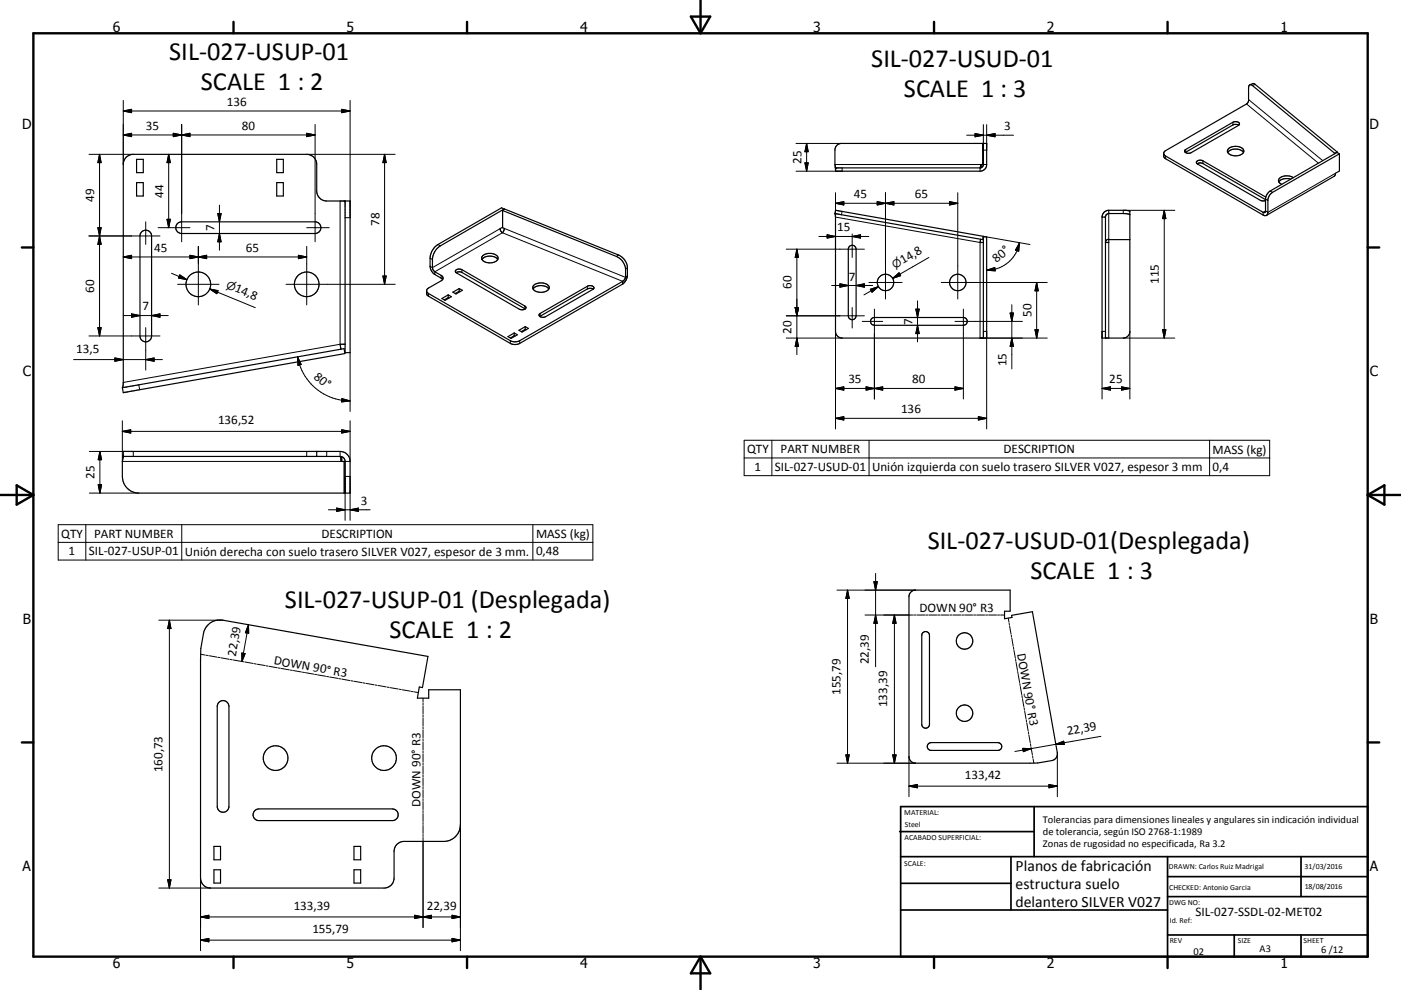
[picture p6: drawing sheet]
<svg xmlns="http://www.w3.org/2000/svg" width="420mm" height="297mm" viewBox="0 0 420 297" stroke-linecap="round" stroke-linejoin="round" font-family="sans-serif">
<g fill="none" stroke="#000" stroke-width=".36">
<path d="M371.4 37.6l-.9-.3-.9 .2-14.2 8.2M374.7 25.4l-.3 .7-.1 4.2-.5 .8-24.3 14.1-.6 .7v.9l.6 .8 29.2 16.9a.87 .87 0 0 0 1 .1 .87 .87 0 0 0 .4-.9v-3.8a3.2 3.2 0 0 1 1.4-2.2l20.1-11.5M374.7 25.4l1-.3 .6 .2 24.6 20.3M374.7 25.4l.6 .1 24.8 20.5M40.9 47.8h2.1v4h-2.1zM40.9 54.8h2.1v4h-2.1zM83 47.8h1.9v4h-1.9zM83 54.8h1.9v4h-1.9zM250.4 50.1l.1 1.3h43.3a1.97 1.97 0 0 0 2-2v-6.4h-43.5a1.97 1.97 0 0 0-2 2l.2 5.3M250.5 50.3v.1M250.5 50.4v.1M250.5 50.4h43.3"/>
<path d="M294.2 49.4l-.1 .9M294.6 43v6.4M294.8 49.4h-.8l-.2 1M294.8 43v6.4M294.8 49.4l-.2 .6-.8 .4M348.9 46.1l.6 .7 29.5 17 .4-.5 .1-4.2M355.3 45l14.3-8.3a1.12 1.12 0 0 1 1.2-.3 1.12 1.12 0 0 1 .7 1l-14.4 8.4a1.15 1.15 0 0 1-1.9-.7zM358.9 49.1a1.79 1.79 0 0 1 1.8 0l18.7 10.8M368.1 45.7a3.3 3.3 0 0 1 4.7 0M368.3 44.7a3.2 3.2 0 0 1 4.6 .4 1.78 1.78 0 0 1-2.1 1.6 2.13 2.13 0 0 1-2.8-1.6zM379.5 59.1l-18.8-10.8a1.15 1.15 0 0 0-2 .6l19.2 11.2 .6 .2 .9-.1M383.4 54.6l.9 .7"/>
<path d="M387 53.7a3.3 3.3 0 0 0-3.6 .9M387.7 53.3a3.2 3.2 0 0 0-4.4 .6l.1 .7M400.1 46v.2M400.9 45.6v.2M400.9 45.6l-.8 .4M401.6 46.2l-.7-.5-20.1 11.6-.9 .9-.4 .9M401.6 46.2v5.1l-1.2 .7-.3 .8-20.4 11.8M42.7 69.4a1.76 1.76 0 0 1 2.7 1.4v30a1.74 1.74 0 0 1-1.7 1.8 1.74 1.74 0 0 1-1.7-1.8v-30l.1-.6zM53.3 67l1.2-.4h40a1.75 1.75 0 0 1 1.7 1.7 1.75 1.75 0 0 1-1.7 1.8h-40a1.75 1.75 0 0 1-1.7-1.2 1.75 1.75 0 0 1 .5-1.9zM103.5 60.3v45.5h1.5v-45.5h-7.1a3 3 0 0 1-2.9-3v-8a2.95 2.95 0 0 0-3-3h-52a2.96 2.96 0 0 0-3 3v65.4l-.2 1.6M144.5 77.9a3.2 3.2 0 0 1 4.7 0M144.5 77.9a3.3 3.3 0 0 0 4.7 0"/>
<path d="M144.5 77.9a1.45 1.45 0 0 1 1.6-1.8 2.55 2.55 0 0 1 3.2 1.3l-.1 .5M150.7 63.2l.5-.5 34.2 13.8a4.5 4.5 0 0 1 2.7 3.8v2.5M150.7 63.2l34.1 13.7a4.7 4.7 0 0 1 2.7 3.9v2.4M150.7 63.2v5.1l.5 .2-.4 1.2a.98 .98 0 0 1-.9-1.1l.8-.4M151.1 62.7l-19.1 11.1a5.1 5.1 0 0 0-2.3 4.1l.1 3 .6 .6 1.8 1.1a.87 .87 0 0 1 .6 .8 .87 .87 0 0 1-.6 .9l-4.1 2.4-.2 1.4 .2 .5 24.9 14.4a3.2 3.2 0 0 0 2.8 0l30.9-17.8M151.1 62.7l-.7-.4-19.1 11.1a5.1 5.1 0 0 0-2.4 4v2.5a3.1 3.1 0 0 0 1.5 2.4l2.3 1.6M151.1 62.7v.1M250.3 64.1h.1M250.3 64.1l.2 35.3a2.02 2.02 0 0 0 2 2h43.3v-30.3h-1v30.3M250.5 63.1l44.3 7.8-.2 1-43.8-7.7-.5-.1zM254.8 73.8a1.17 1.17 0 0 1 1.2-.1 1.17 1.17 0 0 1 .7 1.1v19.9a1.17 1.17 0 0 1-1.2 1.2 1.17 1.17 0 0 1-1.2-1.2v-19.9zM294 71.8l-.2 .9h1"/>
<path d="M330.4 65.1h1M331.4 65.1v36.3M331.6 72.1l.8-.3v.9h-1zM332.4 64.1h5l1.3 .3M332.4 63.1v1M332.4 71.9h6.3M332.4 64.1a1.04 1.04 0 0 0-1 1M338.7 63.4l-1.3-.3h-5.2l-.9 .4a2.09 2.09 0 0 0-.9 1.6M338.7 63.4h.1M338.7 64.4h.1M338.7 63.4v36a2.01 2.01 0 0 1-1.9 2h-6.4v-36.3M132.5 89.6l1.9-1.1 .9 .5-1.9 1.1z"/>
<path d="M134.4 89.3l-1.2 .7M134.4 88.5v.8M134.4 89.3l.2 .1M135.8 87.7l1.9-1.1 .9 .5-1.9 1.1zM136.6 81.2a1.62 1.62 0 0 1 1.9-.3l18.8 10.9a.6 .6 0 0 1 .4 .8 .6 .6 0 0 1-.8 .3l-1.2-.1-18.9-10.9-.2-.3zM136.7 81.8a1.79 1.79 0 0 1 1.8-.1l18.9 11M137.7 87.4l-1.2 .7M137.7 86.6v.8M137.7 87.4l.2 .1M154.2 99.9v.8M155.6 99.1l1.9-1.1 .9 .5-1.9 1.1zM157.5 98.8l-1.2 .7"/>
<path d="M157.5 98v.8M157.5 98.8l.2 .1M159.8 86.7a3.2 3.2 0 0 1 4.8 0M159.8 86.7a3.3 3.3 0 0 0 4.7 0M159.8 86.7a1.45 1.45 0 0 1 1.6-1.8 2.55 2.55 0 0 1 3.3 1.4l-.2 .4M161.7 94.3l14.4-8.4a1.15 1.15 0 0 1 1.9 .7l-14.4 8.4a1.15 1.15 0 0 1-1.2 .2 1.15 1.15 0 0 1-.7-.9zM177.8 86.8a1.71 1.71 0 0 0-1.7-.1l-14.3 8.2M186.7 84.4l-30.9 17.8a3.1 3.1 0 0 1-2.8 0l-24.5-14.1-.6-.8M186.7 84.4v.8M187.5 83.2l-.8 1.2M188.1 82.8l-.6 .4M188.1 82.8l-.6 1.5-.8 .9"/>
<path d="M261.4 95.5l.8-.2h26.6a1.17 1.17 0 0 1 1.2 1.1 1.17 1.17 0 0 1-1.2 1.2h-26.6a1.18 1.18 0 0 1-1.1-.8 1.18 1.18 0 0 1 .3-1.3zM36.7 116.3l66.5-11.7 .2 1.5-66.3 11.7zM36.7 116.3h.1M103.5 103.3h-1.5l.2 1.5M152.3 101l1.9-1.1 .9 .5-1.9 1.1zM154.2 100.7l-1.2 .7M154.2 100.7l.2 .1M36.9 137v.2M37 135.4h65a2.99 2.99 0 0 1 3 3v9.5h-63.4a5 5 0 0 1-4.9-5v-4.5zM37 136.9h65M37 136.9l-.1 .1M37 136.6l-.1 .1"/>
<path d="M95 135.4v1.5M102 136.9l.2 1.5h1.2M102 136.9a1.48 1.48 0 0 1 1.5 1.5M102.4 137l.1 1.4M103.2 138.4v9.5M103.5 138.4l-.1 9.5M273 177.8l.5-.5 1-.3h28.3v6.4h-1.6v2.2l2.2-.3-.1-.7 6.2-1.1 7.5 42.4a2.03 2.03 0 0 1-1.6 2.3l-4.3 .7-2.3 .1h-34.3a1.99 1.99 0 0 1-2-2v-48zM62.4 187.4a4.9 4.9 0 0 1 4.4-1.3l61.5 10.8-1.6 9.4-1-.2-.6 3.4h3.4v-2.6h9.5v40.5a5 5 0 0 1-5 5h-11.9a2.99 2.99 0 0 0-3 3v8a2.99 2.99 0 0 1-3 3h-52a2.99 2.99 0 0 1-3-3v-65.4a21.4 21.4 0 0 1 1.4-9.3zM276.6 189.9a1.15 1.15 0 0 1 1.3-.4 1.15 1.15 0 0 1 .8 1.1v26.7a1.16 1.16 0 0 1-1.2 1.2 1.16 1.16 0 0 1-1.1-1.2v-26.7zM65.6 210.8a1.75 1.75 0 0 1 1.9-.5 1.75 1.75 0 0 1 1.1 1.6v30a1.75 1.75 0 0 1-1.7 1.8 1.75 1.75 0 0 1-1.8-1.8v-30zM278.5 223l.7-.2h20a1.17 1.17 0 0 1 1.1 1.2 1.17 1.17 0 0 1-1.1 1.1h-20a1.17 1.17 0 0 1-1.1-.8 1.17 1.17 0 0 1 .4-1.3zM64.1 253.9h2v4h-2z"/>
<path d="M76.5 243.1l1.1-.4h40a1.75 1.75 0 0 1 1.8 1.7 1.75 1.75 0 0 1-1.8 1.8h-40a1.74 1.74 0 0 1-1.6-1.1 1.74 1.74 0 0 1 .5-2zM106.1 253.9h2v4h-2zM64.1 260.9h2v4h-2zM106.1 260.9h2v4h-2z"/>
<circle cx="59.5" cy="85.3" r="3.7"/>
<circle cx="92" cy="85.3" r="3.7"/>
<circle cx="265.5" cy="84.8" r="2.46"/>
<circle cx="287.1" cy="84.8" r="2.46"/>
<circle cx="289.2" cy="192.3" r="2.47"/>
<circle cx="289.2" cy="214" r="2.47"/>
<circle cx="82.6" cy="227.4" r="3.7"/>
<circle cx="115.1" cy="227.4" r="3.7"/>
</g>
<g fill="none" stroke="#000" stroke-width=".3">
<path d="M37 33.3h68M37 33.3l2.4-.5v1zM37 30.1v19.2M51.9 40l5 1v-1l-5 1zM54.5 37.3v35.2M92 40l2.5 .5-2.5 .5zM94.5 37.3v35.2M102.4 32.8l2.6 .5-2.6 .5zM105 30.1v35.2h-1.5M294.8 37.4v7.6h1v-7.6M369.6 36.7v.8M373.7 31.2l21.6 17.7"/>
<path d="M374.3 29.9l22.3 18.3M376.3 25.3l-.8 .4M26.7 46.3h13.3M29.8 46.3v54.5M29.8 46.3l.5 2.5h-1zM37 40.5l2.4-.5v1zM37 40.5h57.5M50.6 46.3l.5 2.5h-1zM50.6 46.3v22M92 46.3h26.5M115.3 46.3l.5 2.5h-1zM115.3 46.3v39"/>
<path d="M238.7 43h13.6M241.3 48.8h1l-.5 2.6zM241.8 43v8.4M241.8 43l.5 2.5h-1zM250.3 49.4h43.7M250.5 57.8v7.3l43.3 7.6v28.7h20.2M252.5 50.4v1h-13.8M265.5 57.8v31.9M287.1 57.8v31.9M289.8 40.6h14.1M292.3 40.1l2.5 .5-2.5 .4zM293.8 50.4v1"/>
<path d="M294.8 49.4h1M295.8 40.6l2.5-.5v.9zM349.5 46.8v.8M355.5 44.9v.8M360.7 48.3v.8M379.4 59.7l.7 .5M380.8 57.3l.7 .4M400.4 52l-20.3 11.7-.7-.4-.7 .4v.8M26.7 70.8h21.3M29.3 68.3h1l-.5 2.5zM29.8 70.8l.5 2.5h-1zM37 77.1l2.4-.5v1z"/>
<path d="M37 77.1h55M43.7 66.6v6.7M47.4 68.3h9.5M50.1 65.8h1l-.5 2.5zM56.9 76.6l5.1 1v-1l-5.1 1zM59.5 73.9v17.6M65.3 64.1h1l-.5 2.5zM65.8 61.5v13.6M65.8 70.1l.5 2.4h-1zM89.5 76.6l2.5 .5-2.5 .5zM92 73.9v17.6M92 68.3h6.7"/>
<path d="M102 60.3v43l-65 11.4M128.9 77.4l.8 .5M131.3 73.4l.7 .4M149.9 68.6l-20.2 11.7-.8-.4M151.2 68.5l36.3 14.7M185.4 76.5l-.6 .4M235.7 74.8h23.5M238.9 74.8v31.6M238.9 74.8l.5 2.4h-1zM245.5 70.9h15M248 70.4l2.5 .5-2.5 .5zM250.5 61l2.5-.5v1z"/>
<path d="M250.5 61h36.6M252.4 63.4l-.1 1M255.5 70.2v7M255.5 70.9l2.5-.5v1zM263 60.5v1l5-1v1zM278.5 77.2l-10.9 6.3M284.7 60.5l2.4 .5-2.4 .5zM294.8 70.9l14 2.5M305.7 72.8a9.9 9.9 0 0 1-2.9 5.4l-2.4 1.8a10.5 10.5 0 0 1-4.6 1.1M305.7 72.8l-.3 2.6-1-.3zM332.4 64.1v7.7M332.4 72.7v28.7"/>
<path d="M349.1 63.1v38.3M349.1 63.1l.4 2.5h-1zM352.2 63.1h-15.4v1M29.3 98.3h1l-.5 2.5zM37 94.7h13.4M39.4 94.2l2.6 .5-2.6 .5zM43.7 98.3v12.8M45.4 94.7l2.6-.5v1zM51.4 82l4.6 1.9M53.2 85.3h12.5M53.9 82.5l2.1 1.4-2.5-.5zM62.9 86.7l2.3 1"/>
<path d="M62.9 86.7l2.5 .5-.4 .9zM62.9 86.7l13.6 5.6M85.8 85.3h32.7M114.8 82.8h1l-.5 2.5zM128.5 88.1v.8M130.4 82.3v-.8l20.2-11.7 36.1 14.6M132.2 82.6v.8M138.5 80.9v.8M157.3 91.8v.8M161.9 94v.9M176.1 85.9v.8M188.1 80.3l-.6 .5"/>
<path d="M235.7 94.7h23.5M238.4 92.3h1l-.5 2.4zM249.3 85.7h12.3M250.5 99.4v29.3M251.8 85.1l2.5 .6-2.5 .5zM255.5 92.3v6.1M256.7 85.7l2.5-.6v1.1zM258.5 96.4h6.1M260.5 84.7h10M260.9 86.8l2.4-.8-1.9 1.7zM262.2 92.7v27M263.3 86l-4.3 2.5"/>
<path d="M267.6 83.5l1.9-1.7 .5 .9zM269.8 82.3l-2.2 1.2M274.6 92.7h1l-.5 2.6zM275.1 90.2v12.4M275.1 97.6l.5 2.5h-1zM282.2 84.7h31.8M286.3 96.4h20.2M288.8 92.7v27M294.8 99.4h1v29.3M295.8 81.1l2.4-.8 .2 1zM302.8 93.9h1l-.4 2.5zM303.4 91.4v19.3"/>
<path d="M310.3 98.9h1l-.5 2.5zM310.8 84.7v16.7M310.8 84.7l.5 2.6h-1zM331.4 99.4h-1v20.3M338.7 99.4v20.3M348.5 98.9h1l-.4 2.5zM22.1 107.9h26.6M26.7 100.8h21.3M34.4 107.4l2.6 .5-2.6 .5zM41.6 115.4l.3 1.5M43.7 107.9l2.5-.5v1zM89.2 107.1a16 16 0 0 0 15.8 13.2"/>
<path d="M89.2 107.1l1.1 2.3-1 .2zM102.5 119.6l2.5 .7-2.6 .3zM105 105.8v17.6M153 102.2v.8M155.8 102.2v.8M235.7 101.4h16.8M238.9 101.4l.5 2.5h-1zM250.5 116.5l2.5-.4v.9zM250.5 116.5h38.3M259.7 116.1l2.5 .4-2.5 .5zM262.2 116.5l2.4-.4v.9zM286.3 116.1l2.5 .4-2.5 .5z"/>
<path d="M303.4 101.4l.4 2.5h-1zM330.4 116.5h8.3M330.4 116.5l2.5-.4v.9zM336.3 116.1l2.4 .4-2.4 .5zM336.8 101.4h15.4M26.8 135.4h13.2v1.5M29.9 135.4v12.5M29.9 135.4l.6 2.5h-1.1zM36.7 126.2v12.2h65.5M36.7 129.4h68.3M36.7 129.4l2.5-.5v1zM92 135.4v1.5"/>
<path d="M97.9 135.4v1.5M102 135.4v1.5M102.4 128.9l2.6 .5-2.6 .5zM105 126.2v12.2h-1.5M223.1 132.1h157.6v10.6h-157.6zM223.1 137.4h157.6M231.4 132.1v10.6M250.5 125.5h45.3M250.5 125.5l2.5-.5v1zM260.6 132.1v10.6M293.3 125l2.5 .5-2.5 .5zM362.6 132.1v10.6"/>
<path d="M17.5 157.4h160.2v10.6h-160.2zM25.7 157.4v10.6M26.8 147.9h14.8M29.4 145.4h1.1l-.6 2.5zM54.5 157.4v10.6M98.5 152.9h12.5M100.9 152.4l2.6 .5-2.6 .5zM103.5 156.1v-13.2h1.5v13.2M105 152.9l2.5-.5v1zM159.8 157.4v10.6M17.5 162.7h160.2M250.9 177h23.6"/>
<path d="M254.1 177v52M254.1 177l.5 2.5h-1zM262 174.5h1l-.5 2.5zM262.5 172v28M47.6 186.1h19.2M50.8 186.1v80.3M50.8 186.1l.5 2.5h-1zM60.2 196.3l1.2 .2M61.7 196.6l.6 .1M62.6 196.7l2.4 .4M65.3 197.2l.6 .1M66.2 197.3l2.4 .5"/>
<path d="M68.9 197.8l.6 .1M69.8 198l2.4 .4M72.5 195.9l1 .2-1 2.4zM72.5 198.5l.7 .1M73.5 198.6l2.4 .4M74.5 187.4l-2 11.1M74.5 187.4l.1 2.6-1-.2zM76.2 199.1l.6 .1M77.1 199.3l2.4 .4M79.8 199.8l.6 .1M80.7 199.9l2.4 .4M259.3 184.5h14.4"/>
<path d="M262.5 184.5l.5 2.5h-1zM268.1 184.5l.6 2.5h-1.1zM268.1 184.5v44.5M274 184.5h.6M274.9 184.5h2.4M277.6 184.5h.6M278.5 184.5h2.4M281.2 184.5h.6M282.1 184.5h2.4M284.8 184.5h.5M285.6 184.5h2.4M288.3 184.5h.6"/>
<path d="M289.2 184.5h2.4M291.9 184.5h.6M292.8 184.5h2.4M295.5 184.5h.6M296.4 184.5h2.4M299.1 184.5h.6M300 184.5h1.2M302.3 185.4l.2 1.2M302.5 186.9l.1 .7M302.7 187.9l.4 2.4M303.2 190.6l.1 .6M303.4 191.5l.4 2.4"/>
<path d="M303.8 194.2l.1 .6M304 195.1l.4 2.4M304.5 197.8l.1 .6M304.6 198.7l.5 2.5M83.4 200.4l.6 .1M84.3 200.5l2.4 .5M87.1 201l.6 .1M88 201.2l2.4 .4M90.7 201.7l.6 .1M91.6 201.8l2.4 .4M94.3 202.3l.6 .1M95.2 202.5l2.4 .4"/>
<path d="M97.9 202.9l.6 .2M98.8 203.1l2.5 .4M101.6 203.6l.6 .1M102.5 203.7l2.4 .5M105.2 204.2l.6 .1M106.1 204.4l2.4 .4M108.8 204.9l.6 .1M109.7 205l2.4 .4M112.4 205.5l.6 .1M113.3 205.6l2.5 .5M116.1 206.1l.6 .1M117 206.3l2.4 .4"/>
<path d="M119.7 206.8l.6 .1M120.6 206.9l2.4 .4M123.3 207.4l.6 .1M124.2 207.6l1.2 .2M126.8 209.5v1.2M126.8 211v.5M126.8 211.8v2.4M126.8 214.5v.6M126.8 215.4v2.4M126.8 218.1v.6M126.8 219v2.4M305.1 201.5l.1 .6"/>
<path d="M305.3 202.3l.4 2.5M305.7 205.1l.1 .6M305.9 206l.4 2.4M306.4 208.7l.1 .6M306.5 209.6l.5 2.4M307 212.3l.1 .6M307.2 213.2l.4 2.5M307.7 216l.1 .6M307.8 216.8l.5 2.5M308.3 219.6l.1 .6M126.8 221.7v.6M126.8 222.6v2.4"/>
<path d="M126.8 225.3v.6M126.8 226.2v2.4M126.8 228.9v.5M126.8 229.8v2.3M126.8 232.4v.6M126.8 233.3v2.4M126.8 236v.6M126.8 236.9v2.4M126.8 239.6v.6M250.9 229h23.6M253.6 226.5h1l-.5 2.5zM267.6 226.5h1.1l-.6 2.5z"/>
<path d="M272.5 235.8h44.5M272.5 235.8l2.5-.4v1zM272.5 227v12M306.6 224.5l2.6 .1-2.4 .9zM308.5 220.5l.4 2.4M308.9 223.2l.1 .6M309.1 224.1l.4 2.4M309.2 224.6l-4.9 .9M309.6 226.8l.1 .6M309.7 227.7l.3 1.2M314.5 235.4l2.5 .4-2.5 .6zM316.5 223.3l2.4-.9 .2 1z"/>
<path d="M316.5 223.3l-7.3 1.3M317 225.9v13.1M330.1 220.9l-13.6 2.4M126.8 240.5v2.4M126.8 243.2v.6M126.8 244.1v2.4M126.8 246.8v.6M126.8 247.7v2.3M126.8 250.4v.5M126.8 251.2v27.1M138 247.4v37.8M47.6 266.4h15.5"/>
<path d="M50.3 263.9h1l-.5 2.5zM60.1 275.1h77.9M60.1 275.1l2.5-.5v1zM60.1 263.4v21.8M124.3 274.6l2.5 .5-2.5 .5zM126.8 275.1l2.5-.5v1zM135.5 274.6l2.5 .5-2.5 .5zM60.1 282.1l2.5-.6v1.1zM60.1 282.1h77.9M135.5 281.5l2.5 .6-2.5 .5z"/>
</g>
<circle cx="250.5" cy="50.6" r=".18" fill="#000"/>
<g fill="none" stroke="#000" stroke-width=".71">
<path d="M10 10h400v277h-400zM70 6.6v3.4M140 6.6v3.4M207.1 5h5.8l-2.9 5zM210 0v10M280 6.6v3.4M350 6.6v3.4M6.6 74.2h3.4M410 74.2h3.5M0 148.5h10M5 145.6l5 2.9-5 2.9zM410 148.5h10.1"/>
<path d="M410 148.5l5.1-2.9v5.8zM6.6 222.7h3.4M410 222.7h3.5M70 287v3.4M140 287v3.4M210 287v10M210 287l2.9 5h-5.8zM280 287v3.4M350 287v3.4"/>
</g>
<g fill="none" stroke="#000" stroke-width=".51">
<path d="M269.7 249.5h40.3M270 242h140v45h-140zM270 257h140M303.1 257v16M310 242v15M350 257v30M390.1 257v12M270 265h33.1M270 273h80M350 269h60M350 263h60M350 280.5h60"/>
<path d="M370 280.5v6.5M390.1 280.5v6.5"/>
</g>
<g fill="#000" stroke="#000" stroke-width=".3">
<path d="M37 33.3l2.4-.5v1zM37 40.5l2.4-.5v1zM54.5 40.5l2.4-.5v1zM102.4 32.8l2.6 .5-2.6 .5zM29.8 46.3l.5 2.5h-1zM50.6 46.3l.5 2.5h-1zM51.9 40l2.6 .5-2.6 .5zM92 40l2.5 .5-2.5 .5zM115.3 46.3l.5 2.5h-1zM241.3 48.8h1l-.5 2.6zM241.8 43l.5 2.5h-1zM292.3 40.1l2.5 .5-2.5 .4z"/>
<path d="M295.8 40.6l2.5-.5v.9zM29.3 68.3h1l-.5 2.5zM29.8 70.8l.5 2.5h-1zM37 77.1l2.4-.5v1zM50.1 65.8h1l-.5 2.5zM56.9 76.6l2.6 .5-2.6 .5zM59.5 77.1l2.5-.5v1zM65.3 64.1h1l-.5 2.5zM65.8 70.1l.5 2.4h-1zM89.5 76.6l2.5 .5-2.5 .5zM238.9 74.8l.5 2.4h-1zM248 70.4l2.5 .5-2.5 .5z"/>
<path d="M250.5 61l2.5-.5v1zM255.5 70.9l2.5-.5v1zM263 60.5l2.5 .5-2.5 .5zM265.5 61l2.5-.5v1zM284.7 60.5l2.4 .5-2.4 .5zM305.7 72.8l-.3 2.6-1-.3zM349.1 63.1l.4 2.5h-1zM29.3 98.3h1l-.5 2.5zM39.4 94.2l2.6 .5-2.6 .5zM45.4 94.7l2.6-.5v1zM53.9 82.5l2.1 1.4-2.5-.5zM62.9 86.7l2.5 .5-.4 .9z"/>
<path d="M114.8 82.8h1l-.5 2.5zM238.4 92.3h1l-.5 2.4zM251.8 85.1l2.5 .6-2.5 .5zM256.7 85.7l2.5-.6v1.1zM260.9 86.8l2.4-.8-1.9 1.7zM267.6 83.5l1.9-1.7 .5 .9zM274.6 92.7h1l-.5 2.6zM295.8 81.1l2.4-.8 .2 1zM302.8 93.9h1l-.4 2.5zM310.3 98.9h1l-.5 2.5zM310.8 84.7l.5 2.6h-1zM348.5 98.9h1l-.4 2.5z"/>
<path d="M34.4 107.4l2.6 .5-2.6 .5zM43.7 107.9l2.5-.5v1zM89.2 107.1l1.1 2.3-1 .2zM238.9 101.4l.5 2.5h-1zM250.5 116.5l2.5-.4v.9zM259.7 116.1l2.5 .4-2.5 .5zM262.2 116.5l2.4-.4v.9zM275.1 97.6l.5 2.5h-1zM286.3 116.1l2.5 .4-2.5 .5zM303.4 101.4l.4 2.5h-1zM330.4 116.5l2.5-.4v.9zM336.3 116.1l2.4 .4-2.4 .5z"/>
<path d="M29.9 135.4l.6 2.5h-1.1zM36.7 129.4l2.5-.5v1zM102.5 119.6l2.5 .7-2.6 .3zM102.4 128.9l2.6 .5-2.6 .5zM250.5 125.5l2.5-.5v1zM293.3 125l2.5 .5-2.5 .5zM29.4 145.4h1.1l-.6 2.5zM100.9 152.4l2.6 .5-2.6 .5zM105 152.9l2.5-.5v1zM254.1 177l.5 2.5h-1zM262 174.5h1l-.5 2.5zM50.8 186.1l.5 2.5h-1z"/>
<path d="M72.5 195.9l1 .2-1 2.4zM74.5 187.4l.1 2.6-1-.2zM262.5 184.5l.5 2.5h-1zM268.1 184.5l.6 2.5h-1.1zM253.6 226.5h1l-.5 2.5zM267.6 226.5h1.1l-.6 2.5zM272.5 235.8l2.5-.4v1zM306.6 224.5l2.6 .1-2.4 .9zM314.5 235.4l2.5 .4-2.5 .6zM316.5 223.3l2.4-.9 .2 1zM50.3 263.9h1l-.5 2.5zM60.1 275.1l2.5-.5v1z"/>
<path d="M124.3 274.6l2.5 .5-2.5 .5zM126.8 275.1l2.5-.5v1zM135.5 274.6l2.5 .5-2.5 .5zM60.1 282.1l2.5-.6v1.1zM135.5 281.5l2.5 .6-2.5 .5z"/>
</g>
<g font-size="7.9">
<text x="50.7" y="18">SIL-027-USUP-01</text>
<text x="261.2" y="20">SIL-027-USUD-01</text>
<text x="60.2" y="27.1">SCALE 1 : 2</text>
<text x="271" y="29">SCALE 1 : 3</text>
<text x="278.1" y="164.8">SIL-027-USUD-01(Desplegada)</text>
<text x="308.9" y="173.8">SCALE 1 : 3</text>
<text x="85.4" y="182.4">SIL-027-USUP-01 (Desplegada)</text>
<text x="116.8" y="191.3">SCALE 1 : 2</text>
</g>
<g font-size="4.7">
<text x="304.5" y="261.2">Planos de fabricación</text>
<text x="304.5" y="266.6">estructura suelo</text>
<text x="304.5" y="272">delantero SILVER V027</text>
</g>
<g font-size="4.2">
<text x="33.9" y="9.6">6</text>
<text x="103.9" y="9.6">5</text>
<text x="173.9" y="9.6">4</text>
<text x="243.8" y="9.6">3</text>
<text x="313.9" y="9.6">2</text>
<text x="383.9" y="9.6">1</text>
<text x="6.7" y="38.7">D</text>
<text x="410.5" y="38.7">D</text>
<text x="6.9" y="112.9">C</text>
<text x="410.7" y="112.9">C</text>
<text x="6.9" y="187.1">B</text>
<text x="410.7" y="187.1">B</text>
<text x="6.8" y="261.4">A</text>
<text x="410.7" y="261.4">A</text>
<text x="33.9" y="290.4">6</text>
<text x="103.9" y="290.4">5</text>
<text x="173.9" y="290.4">4</text>
<text x="243.8" y="290.4">3</text>
<text x="313.9" y="290.4">2</text>
<text x="383.9" y="290.4">1</text>
</g>
<g font-size="3.9">
<text x="68" y="31.8">136</text>
<text x="43.7" y="38.9">35</text>
<text x="72.5" y="38.9">80</text>
<text x="301.1" y="39">3</text>
<text x="240.3" y="49.2" transform="rotate(-90 240.3 49.2)">25</text>
<text x="49" y="59.4" transform="rotate(-90 49 59.4)">44</text>
<text x="255.9" y="59.4">45</text>
<text x="274.3" y="59.4">65</text>
<text x="28.3" y="60.5" transform="rotate(-90 28.3 60.5)">49</text>
<text x="64.3" y="69.3" transform="rotate(-90 64.3 69.3)">7</text>
<text x="113.8" y="67.8" transform="rotate(-90 113.8 67.8)">78</text>
<text x="251" y="69.4">15</text>
<text x="46.2" y="75.5">45</text>
<text x="73.7" y="75.5">65</text>
<text x="270.7" y="79.2" transform="rotate(-30 270.7 79.2)">14,8</text>
<text x="298.8" y="78.8" transform="rotate(-40 298.8 78.8)">80°</text>
<text x="28.3" y="87.8" transform="rotate(-90 28.3 87.8)">60</text>
<text x="70.2" y="87.4" transform="rotate(22 70.2 87.4)">14,8</text>
<text x="237.3" y="86.8" transform="rotate(-90 237.3 86.8)">60</text>
<text x="254.5" y="84.2">7</text>
<text x="347.5" y="85.3" transform="rotate(-90 347.5 85.3)">115</text>
<text x="42.8" y="93.1">7</text>
<text x="309.2" y="95.1" transform="rotate(-90 309.2 95.1)">50</text>
<text x="237.3" y="100.1" transform="rotate(-90 237.3 100.1)">20</text>
<text x="273.6" y="97.5" transform="rotate(-90 273.6 97.5)">7</text>
<text x="22.9" y="105.8">13,5</text>
<text x="93.9" y="113.4" transform="rotate(40 93.9 113.4)">80°</text>
<text x="301.8" y="109.9" transform="rotate(-90 301.8 109.9)">15</text>
<text x="254.3" y="115">35</text>
<text x="273.5" y="115">80</text>
<text x="332.6" y="115">25</text>
<text x="270.2" y="124">136</text>
<text x="65.4" y="127.3">136,52</text>
<text x="224" y="136">QTY</text>
<text x="234" y="136">PART NUMBER</text>
<text x="300.8" y="136">DESCRIPTION</text>
<text x="363.6" y="136.1">MASS (kg)</text>
<text x="28.4" y="143.7" transform="rotate(-90 28.4 143.7)">25</text>
<text x="226.2" y="141.3">1</text>
<text x="232.3" y="141.3">SIL-027-USUD-01</text>
<text x="261.5" y="141.4">Unión izquierda con suelo trasero SILVER V027, espesor 3 mm</text>
<text x="363.6" y="141.3">0,4</text>
<text x="108.2" y="151.4">3</text>
<text x="18.4" y="161.3">QTY</text>
<text x="28.2" y="161.3">PART NUMBER</text>
<text x="96.4" y="161.3">DESCRIPTION</text>
<text x="160.7" y="161.5">MASS (kg)</text>
<text x="20.6" y="166.6">1</text>
<text x="26.7" y="166.6">SIL-027-USUP-01</text>
<text x="55.4" y="166.7">Unión derecha con suelo trasero SILVER V027, espesor de 3 mm.</text>
<text x="160.7" y="166.6">0,48</text>
<text x="275.7" y="183.7">DOWN 90° R3</text>
<text x="70.7" y="197" transform="rotate(-80 70.7 197)">22,39</text>
<text x="305" y="196.1" transform="rotate(80 305 196.1)">DOWN 90° R3</text>
<text x="82" y="199.3" transform="rotate(10 82 199.3)">DOWN 90° R3</text>
<text x="260.4" y="199.3" transform="rotate(-90 260.4 199.3)">22,39</text>
<text x="252" y="208.4" transform="rotate(-90 252 208.4)">155,79</text>
<text x="266" y="212.2" transform="rotate(-90 266 212.2)">133,39</text>
<text x="320.1" y="220.6" transform="rotate(-10 320.1 220.6)">22,39</text>
<text x="48.7" y="231.7" transform="rotate(-90 48.7 231.7)">160,73</text>
<text x="289.2" y="233.8">133,42</text>
<text x="126.1" y="242.1" transform="rotate(-90 126.1 242.1)">DOWN 90° R3</text>
<text x="88.1" y="273">133,39</text>
<text x="127.9" y="273">22,39</text>
<text x="358.4" y="274.9">SIL-027-SSDL-02-MET02</text>
<text x="93.6" y="280">155,79</text>
</g>
<g font-size="3.3">
<text x="268.3" y="80.7" transform="rotate(-30 268.3 80.7)">⌀</text>
<text x="67.6" y="86.4" transform="rotate(22 67.6 86.4)">⌀</text>
</g>
<g font-size="3.1">
<text x="312.7" y="246.8">Tolerancias para dimensiones lineales y angulares sin indicación individual</text>
<text x="312.7" y="250.4">de tolerancia, según ISO 2768-1:1989</text>
<text x="312.7" y="254">Zonas de rugosidad no especificada, Ra 3.2</text>
<text x="357.8" y="286.5">02</text>
<text x="377.6" y="285.6">A3</text>
<text x="396.1" y="285.9">6 /12</text>
</g>
<g font-size="2.4">
<text x="271.1" y="244.4">MATERIAL:</text>
<text x="271.2" y="252">ACABADO SUPERFICIAL:</text>
<text x="271.3" y="248">Steel</text>
<text x="271.1" y="259.7">SCALE:</text>
<text x="350.4" y="260.8">DRAWN: Carlos Ruiz Madrigal</text>
<text x="391.1" y="260.6">31/03/2016</text>
<text x="350.5" y="267">CHECKED: Antonio Garcia</text>
<text x="391.2" y="266.7">18/08/2016</text>
<text x="350.5" y="271.4">DWG NO:</text>
<text x="350.7" y="276.9">Id. Ref:</text>
<text x="350.7" y="282.8">REV</text>
<text x="371.1" y="282.9">SIZE</text>
<text x="390.8" y="283">SHEET</text>
</g>
</svg>
